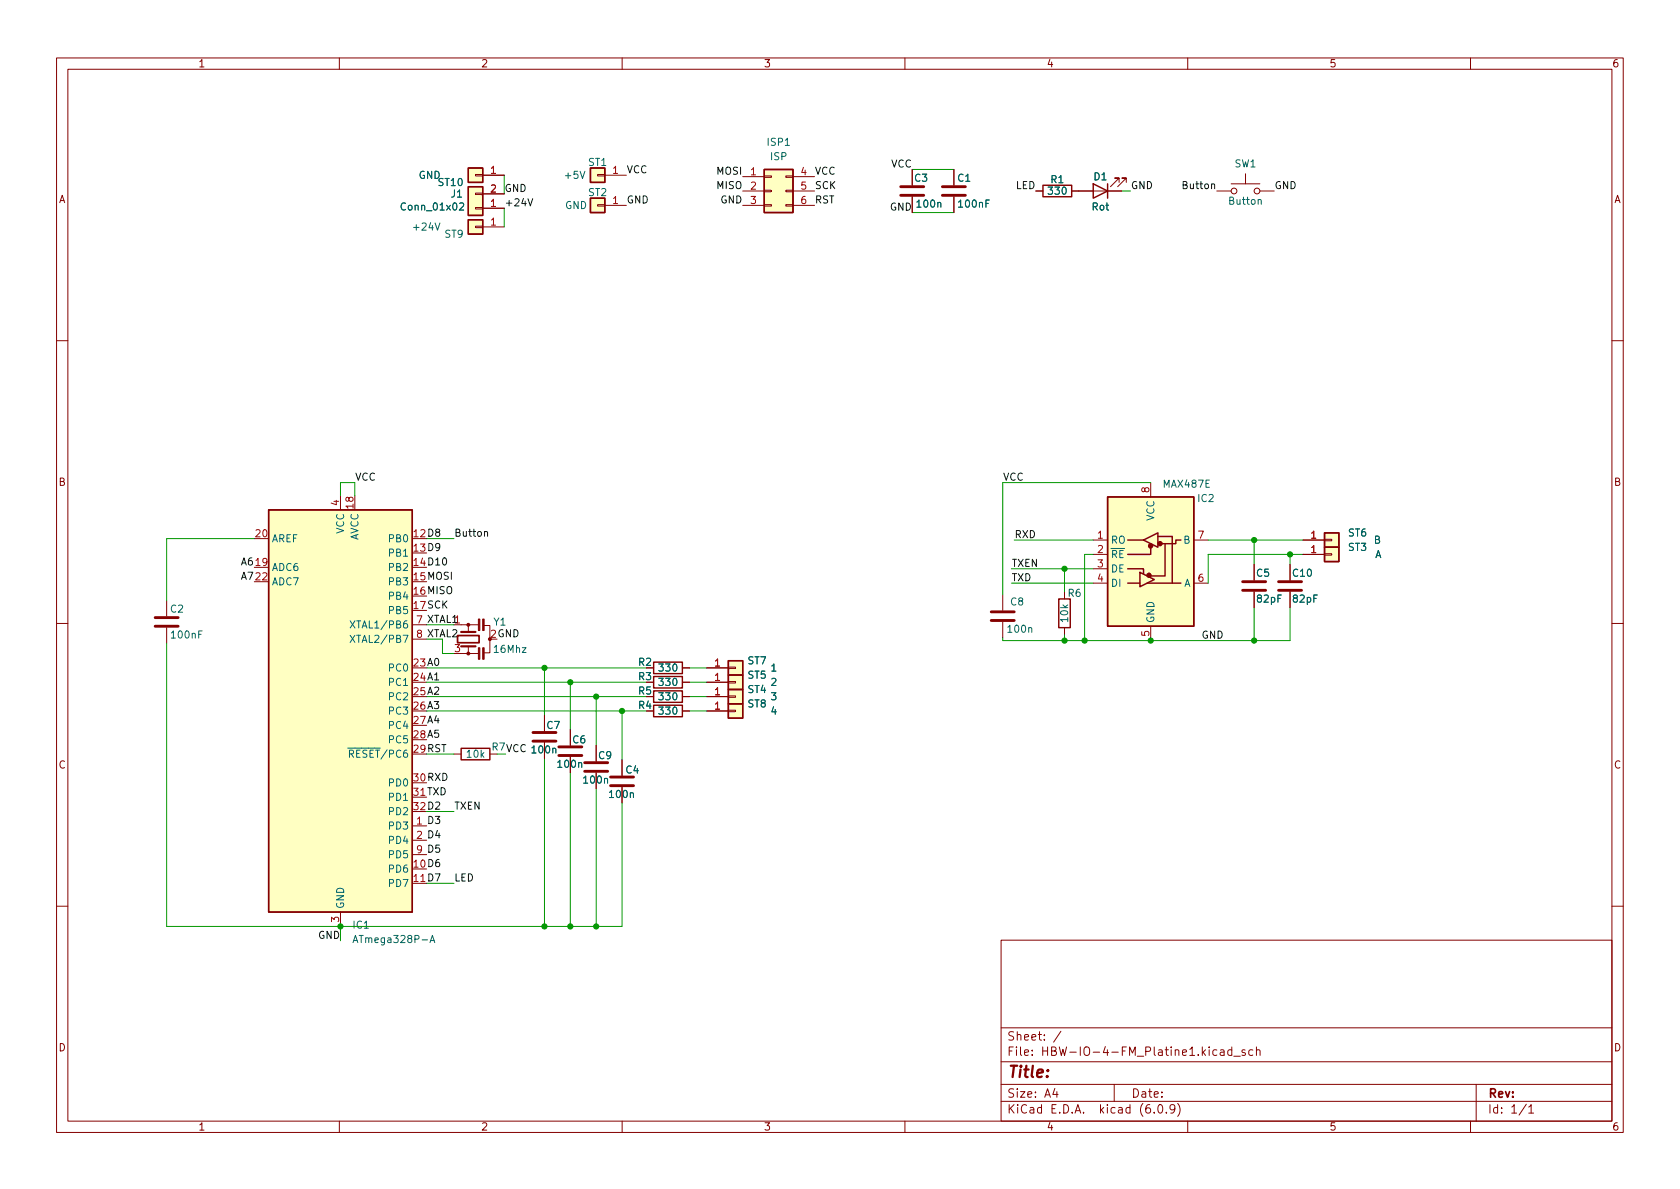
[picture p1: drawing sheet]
<svg xmlns="http://www.w3.org/2000/svg" width="297mm" height="210mm" viewBox="0 0 297 210" stroke-linecap="round" stroke-linejoin="round" font-family="sans-serif">
<g fill="none" stroke="#840000" stroke-width=".18">
<path d="M10 10.2h277v190.1h-277zM12 12.2h273v186.1h-273zM60 10.2v2M110 10.2v2M160 10.2v2M210 10.2v2M260 10.2v2M84.1 34.2h1.2v.2h-1.2zM84.1 36.7h1.2v.3h-1.2zM84.1 40h1.2v.3h-1.2zM84.1 30.9h1.2v.2h-1.2zM85.3 36.8h3.9"/>
<path d="M85.3 34.3h3.9M85.3 31h3.9M105.7 30.9h1.2v.2h-1.2zM105.7 36.2h1.2v.2h-1.2zM106.9 31h3.8M106.9 36.3h3.8M131.3 33.8h3.8M131.3 31.2h3.8M131.3 36.3h3.8M135.1 36.2h1.3v.2h-1.3zM135.1 33.6h1.3v.3h-1.3zM135.1 31.1h1.3v.3h-1.3z"/>
<path d="M138.9 36.2h1.3v.2h-1.3zM138.9 33.6h1.3v.3h-1.3zM138.9 31.1h1.3v.3h-1.3zM140.2 33.8h3.8M140.2 31.2h3.8M140.2 36.3h3.8M161.3 30v2.8M161.3 34.8v2.8M168.7 30v2.8M168.7 34.8v2.8M183.1 33.8h1.3M189.5 33.8h8.9"/>
<path d="M197.9 32.3v-.8h-.8h.8l-1.6 1.5M199.1 32.3v-.8h-.7h.7l-1.5 1.5M215.1 33.8h2.6M217.7 32.5h5.1M220.2 30.7v1.8M222.8 33.8h2.5M85.3 40.1h3.9M10 60.2h2M285 60.2h2M60.2 87.6v2.6M193.3 95.5h2.5M193.3 98h2.5"/>
<path d="M203.5 85.3v2.6M204.7 94.9h.1M211.1 95.5h2.5M221.7 99.8v2.8M228.1 99.8v2.8M230.4 95.5h3.8M230.4 98h3.8M234.2 95.4h1.3v.2h-1.3zM234.2 97.9h1.3v.3h-1.3zM10 110.2h2M29.5 106.2v2.8M29.5 111v2.8"/>
<path d="M72.9 110.5h2.5M72.9 113h2.5M81.5 110.5h3.1M81.5 115.6h3.1M82.8 110.5v1.1M82.8 114.3v1.3M85.5 110.6h1.1v4.8h-1M120.6 118.1h1.3M125 118.1h3.8M128.8 118h1.2v.2h-1.2zM177.3 105.2v2.7M177.3 110v2.8"/>
<path d="M188.2 104.6v1.3M188.2 111v1.3M193.3 100.6h2.5M193.3 103.1h2.5M203.5 110.7v2.6M211.1 103.1h2.5M221.7 104.6v2.8M228.1 104.6v2.8M285 110.2h2M80.3 133.3h1.2M96.3 126.5v2.8M96.3 131.3v2.8"/>
<path d="M100.8 129v2.8M100.8 133.9v2.7M105.4 131.8v2.8M105.4 136.6v2.8M110 134.4v2.8M110 139.2v2.8M120.6 120.6h1.3M120.6 125.7h1.3M120.6 123.2h1.3M125 120.6h3.8M125 125.7h3.8M125 123.2h3.8"/>
<path d="M128.8 125.6h1.2v.3h-1.2zM128.8 123.1h1.2v.2h-1.2zM128.8 120.5h1.2v.3h-1.2zM72.9 146h2.5M72.9 148.6h2.5M72.9 151.1h2.5M10 160.2h2M60.2 161.3v2.5M177 166.3h108v32h-108zM285 160.2h2M60 198.3v2M110 198.3v2"/>
<path d="M160 198.3v2M177 194.8h108M177 191.8h108M177 187.8h108M177 181.8h108M186.5 192.5l-.4 1h1M186.9 193v1M187.6 182.4l-1.3 1.9M197 191.8v3M204.1 196.7v.1M204.9 195.4l.2-.1a.81 .81 0 0 1 .6 .7 .81 .81 0 0 1-.3 .8h-.2a.81 .81 0 0 1-.6-.6 .81 .81 0 0 1 .3-.8zM206.2 196.7v.1"/>
<path d="M207.7 196l-.3 .3h-.3l-.2-.3 .1-.6 .4-.1 .2 .2a.99 .99 0 0 1-.3 1.3h-.3M208.2 195.1a1.72 1.72 0 0 1 0 2.3M210 198.3v2M215.1 185.7l-.4-.1-.3 .3v.4l.2 .3h.5M215.8 185.7h.6v.9M216.4 186l-.5 .1a.29 .29 0 0 0-.2 .2 .29 .29 0 0 0 .2 .3h.5M217.8 185.7l-.4-.1-.3 .3v.4l.1 .3h.6M217.8 185.1v1.5M218.1 186.8h1.2M220.1 185.7l-.3-.1-.2 .2v.3l.5 .1v.4h-.5M221.5 185.7l-.4-.1-.3 .3v.4l.1 .3h.6M222.1 185.8l.3-.2 .3 .1 .1 .9"/>
<path d="M222.1 185.1v1.5M260 198.3v2M261 191.8v6.5M269.9 195.3l-1.3 1.9M270.3 195.8l.4-.5v1.5M270.3 196.8h.9"/>
<circle cx="218.2" cy="33.8" r=".51"/>
<circle cx="222.3" cy="33.8" r=".51"/>
</g>
<g fill="#ffffc2" stroke="#ffffc2" stroke-width=".18">
<path d="M234.2 94.2h2.5v2.6h-2.5z"/>
<path d="M234.2 96.8h2.5v2.5h-2.5z"/>
<path d="M82.8 33h2.5v5.1h-2.5z"/>
<path d="M128.8 124.5h2.5v2.5h-2.5z"/>
<path d="M128.8 121.9h2.5v2.6h-2.5z"/>
<path d="M128.8 116.8h2.5v2.6h-2.5z"/>
<path d="M47.5 90.2h25.4v71.1h-25.4z"/>
<path d="M128.8 119.4h2.5v2.5h-2.5z"/>
<path d="M82.8 38.9h2.5v2.5h-2.5z"/>
<path d="M195.8 87.9h15.3v22.8h-15.3z"/>
<path d="M82.8 29.7h2.5v2.6h-2.5z"/>
<path d="M135.1 30h5.1v7.6h-5.1z"/>
<path d="M104.4 29.7h2.5v2.6h-2.5z"/>
<path d="M104.4 35h2.5v2.6h-2.5z"/>
</g>
<g fill="none" stroke="#840000" stroke-width=".25">
<path d="M82.8 33h2.5v5.1h-2.5zM82.8 38.9h2.5v2.5h-2.5zM82.8 29.7h2.5v2.6h-2.5zM104.4 29.7h2.5v2.6h-2.5zM104.4 35h2.5v2.6h-2.5zM135.1 30h5.1v7.6h-5.1zM184.4 32.8h5.1v2h-5.1zM193.3 32.5l2.5 1.3-2.5 1.2zM195.8 32.5v2.5M47.5 90.2h25.4v71.1h-25.4zM195.8 87.9h15.3v22.8h-15.3zM199.4 95.5h2.8"/>
<path d="M202.2 95.5l2.5-1.3v2.6zM203.5 96.8v1.2h-4.1M204.7 94.9h2.6v8.2M206 96.1v5.7h-2.5M208.8 95.5h-.9v.6h-2.5M234.2 94.2h2.5v2.6h-2.5zM234.2 96.8h2.5v2.5h-2.5zM115.6 119.6h5v2.1h-5zM115.6 117.1h5v2h-5zM128.8 116.8h2.5v2.6h-2.5zM128.8 119.4h2.5v2.5h-2.5zM187.2 105.9h2v5.1h-2z"/>
<path d="M199.4 100.6h2.8v.9M199.4 103.1h2.1M201.5 101.2l2.6 1.3-2.6 1.3zM202.8 103.1h6M81.5 132.3h5.1v2.1h-5.1zM115.6 124.7h5v2h-5zM115.6 122.2h5v2h-5zM128.8 124.5h2.5v2.5h-2.5zM128.8 121.9h2.5v2.6h-2.5z"/>
</g>
<path d="M81.3 36l.4-.1 .3 .3-.8 .9h.8M222.5 35.4l.1-.1h.3l.1 .8M61.9 109.8l.9 1.3M61.9 112.3l.9 1.3M62.8 109.8l-.9 1.3M62.8 112.3l-.9 1.3M62.4 166.7l.4-1.3 .5 1.3M62.5 166.3h.6M76 166.7l.4-1.3 .5 1.3M76.1 166.3h.7" fill="none" stroke="#006464" stroke-width=".18"/>
<g fill="none" stroke="#840000" stroke-width=".51">
<path d="M159.3 33h4M159.3 34.5h4M166.6 33h4.1M166.6 34.5h4.1M27.4 109.2h4.1M27.4 110.7h4.1M175.3 108.2h4M175.3 109.7h4M219.7 104.4h4.1M219.7 102.9h4.1M226.1 104.4h4M226.1 102.9h4"/>
<path d="M94.2 131.1h4.1M94.2 129.5h4.1M98.8 133.6h4.1M98.8 132.1h4.1M103.4 136.4h4M103.4 134.9h4M107.9 138.9h4.1M107.9 137.4h4.1"/>
</g>
<g fill="#840000" stroke="#840000" stroke-width=".18">
<path d="M85.3 109.5h.3v2h-.3z"/>
<path d="M84.6 109.5h.2v2h-.2z"/>
<path d="M85.3 114.5h.3v2.1h-.3z"/>
<path d="M84.6 114.5h.2v2.1h-.2z"/>
<circle cx="82.8" cy="110.5" r=".25"/>
<circle cx="82.8" cy="115.6" r=".25"/>
</g>
<path d="M80.9 112.4h3.8v1.3h-3.8z" fill="none" stroke="#840000" stroke-width=".3"/>
<path d="M81.5 111.8h2.6M81.5 114.3h2.6" fill="none" stroke="#840000" stroke-width=".38"/>
<g fill="#840000" stroke="#840000" stroke-width=".25">
<circle cx="203.1" cy="101.7" r=".36"/>
<circle cx="203.4" cy="96.5" r=".36"/>
<circle cx="205.1" cy="96.1" r=".36"/>
</g>
<path d="M93.3 35.1l.5 1.3 .4-1.3M85.7 94.1l.1-.1h.3l.1 .8" fill="none" stroke="#0f0f0f" stroke-width=".18"/>
<g fill="none" stroke="#009600" stroke-width=".18">
<path d="M89.2 31v3.3M89.2 36.8v3.3M161.3 30h7.4M161.3 37.6h7.4M198.4 33.8h1.5M45 95.2h-15.5v11M60.2 87.6v-2.3h2.5v2.3M75.4 95.2h4.9M179.3 95.5h14M193.3 98h-1.5v15.3M203.5 85.3h-26.2v19.9M213.6 95.5h16.8"/>
<path d="M221.7 95.5v4.3M228.1 98v1.8M230.4 98h-16.8v5.1M29.5 113.8v50h80.5v-21.8M75.4 118.1h38.9M75.4 110.5h4.9M78.2 113v2.6h2.1M96.3 118.1v8.4M121.9 118.1h3.1M178.8 103.1h14.5M178.8 100.6h14.5M188.2 100.6v4"/>
<path d="M188.2 112.3v1M221.7 107.4v5.9M228.1 107.4v5.9h-50.8v-.5M75.4 125.7h38.9M75.4 133.3h4.9M75.4 120.6h38.9M75.4 123.2h38.9M96.3 134.1v29.7M100.8 120.6v8.4M100.8 136.6v27.2M105.4 123.2v8.6M105.4 139.4v24.4"/>
<path d="M110 125.7v8.7M121.9 125.7h3.1M121.9 120.6h3.1M121.9 123.2h3.1M75.4 143.5h4.9M75.4 156.2h4.9M60.2 163.8v2.6"/>
</g>
<g fill="#009600" stroke="#009600" stroke-width=".18">
<circle cx="228.1" cy="98" r=".46"/>
<circle cx="188.2" cy="113.3" r=".46"/>
<circle cx="221.7" cy="113.3" r=".46"/>
<circle cx="191.8" cy="113.3" r=".46"/>
<circle cx="203.5" cy="113.3" r=".46"/>
<circle cx="221.7" cy="95.5" r=".46"/>
<circle cx="188.2" cy="100.6" r=".46"/>
<circle cx="60.2" cy="163.8" r=".46"/>
<circle cx="100.8" cy="163.8" r=".46"/>
<circle cx="105.4" cy="163.8" r=".46"/>
<circle cx="96.3" cy="163.8" r=".46"/>
<circle cx="96.3" cy="118.1" r=".46"/>
<circle cx="100.8" cy="120.6" r=".46"/>
<circle cx="110" cy="125.7" r=".46"/>
<circle cx="105.4" cy="123.2" r=".46"/>
</g>
<text font-size="2.8" fill="#840000" x="178" y="190.6">Title:</text>
<g font-size="2.1" fill="#840000">
<text x="178" y="184">Sheet: /</text>
<text x="178" y="186.7">File: HBW-IO-4-FM_Platine1.kicad_sch</text>
<text x="178" y="196.9">KiCad E.D.A. kicad (6.0.9)</text>
<text x="178" y="194.1">Size: A4</text>
<text x="200" y="194.1">Date:</text>
<text x="263" y="194.1">Rev:</text>
<text x="263" y="196.9">Id: 1/1</text>
</g>
<g font-size="1.8" fill="#840000">
<text x="35" y="11.9">1</text>
<text x="85" y="11.9">2</text>
<text x="135" y="11.9">3</text>
<text x="185" y="11.9">4</text>
<text x="235" y="11.9">5</text>
<text x="285" y="11.9">6</text>
<text x="10.3" y="35.9">A</text>
<text x="285.3" y="35.9">A</text>
<text x="10.3" y="85.9">B</text>
<text x="285.3" y="85.9">B</text>
<text x="112.9" y="117.7">R2</text>
<text x="112.9" y="120.3">R3</text>
<text x="112.9" y="125.3">R4</text>
<text x="112.9" y="122.8">R5</text>
<text x="10.3" y="135.9">C</text>
<text x="285.3" y="135.9">C</text>
<text x="10.3" y="185.9">D</text>
<text x="285.3" y="185.9">D</text>
<text x="35" y="199.9">1</text>
<text x="85" y="199.9">2</text>
<text x="135" y="199.9">3</text>
<text x="185" y="199.9">4</text>
<text x="235" y="199.9">5</text>
<text x="285" y="199.9">6</text>
</g>
<g font-size="1.8" fill="#006464">
<text x="104" y="29.3">ST1</text>
<text x="135.8" y="25.8">ISP1</text>
<text x="136.2" y="28.3">ISP</text>
<text x="218.3" y="29.6">SW1</text>
<text x="74" y="31.6">GND</text>
<text x="77.6" y="32.9">ST10</text>
<text x="79.8" y="34.9">J1</text>
<text x="100" y="31.6">+5V</text>
<text x="104" y="34.7">ST2</text>
<text x="161.7" y="32.1">C3</text>
<text x="169.4" y="32.1">C1</text>
<text x="185.5" y="34.4">330</text>
<text x="185.8" y="32.4">R1</text>
<text x="193.4" y="31.9">D1</text>
<text x="71.2" y="37.2">Conn_01x02</text>
<text x="73.3" y="40.8">+24V</text>
<text x="99.9" y="37">GND</text>
<text x="162.3" y="36.7">100n</text>
<text x="169.6" y="36.7">100nF</text>
<text x="193.1" y="37.2">Rot</text>
<text x="217.4" y="36.2">Button</text>
<text x="78.6" y="42">ST9</text>
<text x="205.8" y="86.2">MAX487E</text>
<text x="211.8" y="88.8">IC2</text>
<text x="48" y="95.9">AREF</text>
<text x="60.8" y="94.4" transform="rotate(-90 60.8 94.4)">VCC</text>
<text x="63.4" y="95.7" transform="rotate(-90 63.4 95.7)">AVCC</text>
<text x="68.9" y="95.9">PB0</text>
<text x="204.1" y="92.1" transform="rotate(-90 204.1 92.1)">VCC</text>
<text x="238.4" y="94.9">ST6</text>
<text x="48" y="101">ADC6</text>
<text x="68.9" y="98.4">PB1</text>
<text x="68.9" y="101">PB2</text>
<text x="196.3" y="96.1">RO</text>
<text x="196.3" y="98.7">~{RE}</text>
<text x="196.3" y="101.2">DE</text>
<text x="209.3" y="96.1">B</text>
<text x="222.2" y="102">C5</text>
<text x="228.6" y="102">C10</text>
<text x="238.4" y="97.4">ST3</text>
<text x="242.9" y="96.1">B</text>
<text x="243.1" y="98.7">A</text>
<text x="48" y="103.5">ADC7</text>
<text x="68.9" y="103.5">PB3</text>
<text x="68.9" y="106">PB4</text>
<text x="178.7" y="107.1">C8</text>
<text x="188.9" y="105.5">R6</text>
<text x="196.3" y="103.8">DI</text>
<text x="209.3" y="103.8">A</text>
<text x="222.3" y="106.5">82pF</text>
<text x="228.7" y="106.5">82pF</text>
<text x="30.2" y="108.3">C2</text>
<text x="30.4" y="112.9">100nF</text>
<text x="62.9" y="111.1">XTAL1/PB6</text>
<text x="62.9" y="113.7">XTAL2/PB7</text>
<text x="68.9" y="108.6">PB5</text>
<text x="87.3" y="110.6">Y1</text>
<text x="178.3" y="111.9">100n</text>
<text x="188.8" y="109.9" transform="rotate(-90 188.8 109.9)">10k</text>
<text x="204.1" y="110.2" transform="rotate(-90 204.1 110.2)">GND</text>
<text x="68.9" y="118.7">PC0</text>
<text x="87.5" y="115.4">16Mhz</text>
<text x="116.6" y="118.7">330</text>
<text x="132.2" y="117.5">ST7</text>
<text x="136.3" y="118.7">1</text>
<text x="68.9" y="121.3">PC1</text>
<text x="68.9" y="123.8">PC2</text>
<text x="116.6" y="121.3">330</text>
<text x="116.6" y="123.8">330</text>
<text x="132.2" y="125.1">ST8</text>
<text x="132.2" y="122.5">ST4</text>
<text x="132.2" y="120">ST5</text>
<text x="136.3" y="123.8">3</text>
<text x="136.3" y="121.3">2</text>
<text x="68.9" y="126.4">PC3</text>
<text x="68.9" y="128.9">PC4</text>
<text x="68.9" y="131.4">PC5</text>
<text x="96.7" y="128.9">C7</text>
<text x="101.3" y="131.4">C6</text>
<text x="116.6" y="126.4">330</text>
<text x="136.3" y="126.4">4</text>
<text x="61.2" y="134">~{RESET}/PC6</text>
<text x="82.6" y="134">10k</text>
<text x="94.2" y="133.2">100n</text>
<text x="98.8" y="135.8">100n</text>
<text x="105.9" y="134.2">C9</text>
<text x="110.7" y="136.8">C4</text>
<text x="68.9" y="139.1">PD0</text>
<text x="68.9" y="141.6">PD1</text>
<text x="103.3" y="138.6">100n</text>
<text x="107.9" y="141.1">100n</text>
<text x="68.9" y="146.7">PD3</text>
<text x="68.9" y="149.2">PD4</text>
<text x="68.9" y="144.1">PD2</text>
<text x="68.9" y="154.3">PD6</text>
<text x="68.9" y="151.8">PD5</text>
<text x="60.8" y="160.8" transform="rotate(-90 60.8 160.8)">GND</text>
<text x="68.9" y="156.8">PD7</text>
<text x="62.5" y="164.2">IC1</text>
<text x="63.2" y="166.7">ATmega328P-A</text>
</g>
<g font-size="1.8" fill="#0f0f0f">
<text x="157.6" y="29.6">VCC</text>
<text x="89.2" y="33.9">GND</text>
<text x="110.7" y="36">GND</text>
<text x="110.7" y="30.6">VCC</text>
<text x="126.8" y="30.9">MOSI</text>
<text x="126.8" y="33.4">MISO</text>
<text x="127.4" y="36">GND</text>
<text x="144" y="33.4">SCK</text>
<text x="144" y="30.9">VCC</text>
<text x="144" y="36">RST</text>
<text x="179.6" y="33.4">LED</text>
<text x="199.9" y="33.4">GND</text>
<text x="209.4" y="33.4">Button</text>
<text x="225.3" y="33.4">GND</text>
<text x="89.2" y="36.5">+24V</text>
<text x="157.4" y="37.2">GND</text>
<text x="62.7" y="85">VCC</text>
<text x="177.3" y="85">VCC</text>
<text x="73.2" y="95">12D8</text>
<text x="80.3" y="94.9">Button</text>
<text x="179.3" y="95.1">RXD</text>
<text x="42.7" y="100">A6</text>
<text x="73.2" y="97.5">13D9</text>
<text x="73.2" y="100.1">14D10</text>
<text x="178.8" y="100.2">TXEN</text>
<text x="42.7" y="102.5">A7</text>
<text x="73.2" y="102.6">15MOSI</text>
<text x="73.2" y="105.2">16MISO</text>
<text x="73.2" y="107.7">17SCK</text>
<text x="178.8" y="102.8">TXD</text>
<text x="73.7" y="110.2">7 XTAL11</text>
<text x="86.8" y="112.8">2GND</text>
<text x="212.5" y="112.9">GND</text>
<text x="73.2" y="117.9">23A0</text>
<text x="73.2" y="120.4">24A1</text>
<text x="73.2" y="122.9">25A2</text>
<text x="73.2" y="125.5">26A3</text>
<text x="73.2" y="128">27A4</text>
<text x="73.2" y="130.6">28A5</text>
<text x="73.2" y="133.1">29RST</text>
<text x="73.2" y="138.2">30RXD</text>
<text x="73.2" y="140.7">31TXD</text>
<text x="73.2" y="143.3">32D2</text>
<text x="80.3" y="143.2">TXEN</text>
<text x="73.7" y="145.8">1 D3</text>
<text x="73.7" y="148.3">2 D4</text>
<text x="73.2" y="153.4">10D6</text>
<text x="73.2" y="156">11D7</text>
<text x="73.7" y="150.9">9 D5</text>
<text x="80.3" y="155.9">LED</text>
<text x="56.3" y="166">GND</text>
</g>
<g font-size="1.8" fill="#a90000">
<text x="86.8" y="34">2</text>
<text x="86.8" y="30.7">1</text>
<text x="108.3" y="30.7">1</text>
<text x="132.7" y="31">1</text>
<text x="132.7" y="33.5">2</text>
<text x="141.6" y="31">4</text>
<text x="141.6" y="33.5">5</text>
<text x="86.8" y="36.6">1</text>
<text x="86.8" y="39.9">1</text>
<text x="108.3" y="36.1">1</text>
<text x="132.7" y="36.1">3</text>
<text x="141.6" y="36.1">6</text>
<text x="59.9" y="89.4" transform="rotate(-90 59.9 89.4)">4</text>
<text x="62.5" y="89.9" transform="rotate(-90 62.5 89.9)">18</text>
<text x="203.2" y="87.1" transform="rotate(-90 203.2 87.1)">8</text>
<text x="45.2" y="95">20</text>
<text x="194.1" y="95.2">1</text>
<text x="211.9" y="95.2">7</text>
<text x="231.8" y="95.2">1</text>
<text x="45.2" y="100.1">19</text>
<text x="194.1" y="97.8">2</text>
<text x="194.1" y="100.3">3</text>
<text x="231.8" y="97.8">1</text>
<text x="45.2" y="102.6">22</text>
<text x="194.1" y="102.9">4</text>
<text x="211.9" y="102.9">6</text>
<text x="203.2" y="112.5" transform="rotate(-90 203.2 112.5)">5</text>
<text x="80.4" y="115.3">3</text>
<text x="126.4" y="117.9">1</text>
<text x="126.4" y="125.5">1</text>
<text x="126.4" y="122.9">1</text>
<text x="126.4" y="120.4">1</text>
<text x="59.9" y="163" transform="rotate(-90 59.9 163)">3</text>
</g>
<g font-size="1.8" fill="#009600">
<text x="73.7" y="112.8">8 XTAL2</text>
<text x="87" y="132.7">R7VCC</text>
</g>
</svg>
